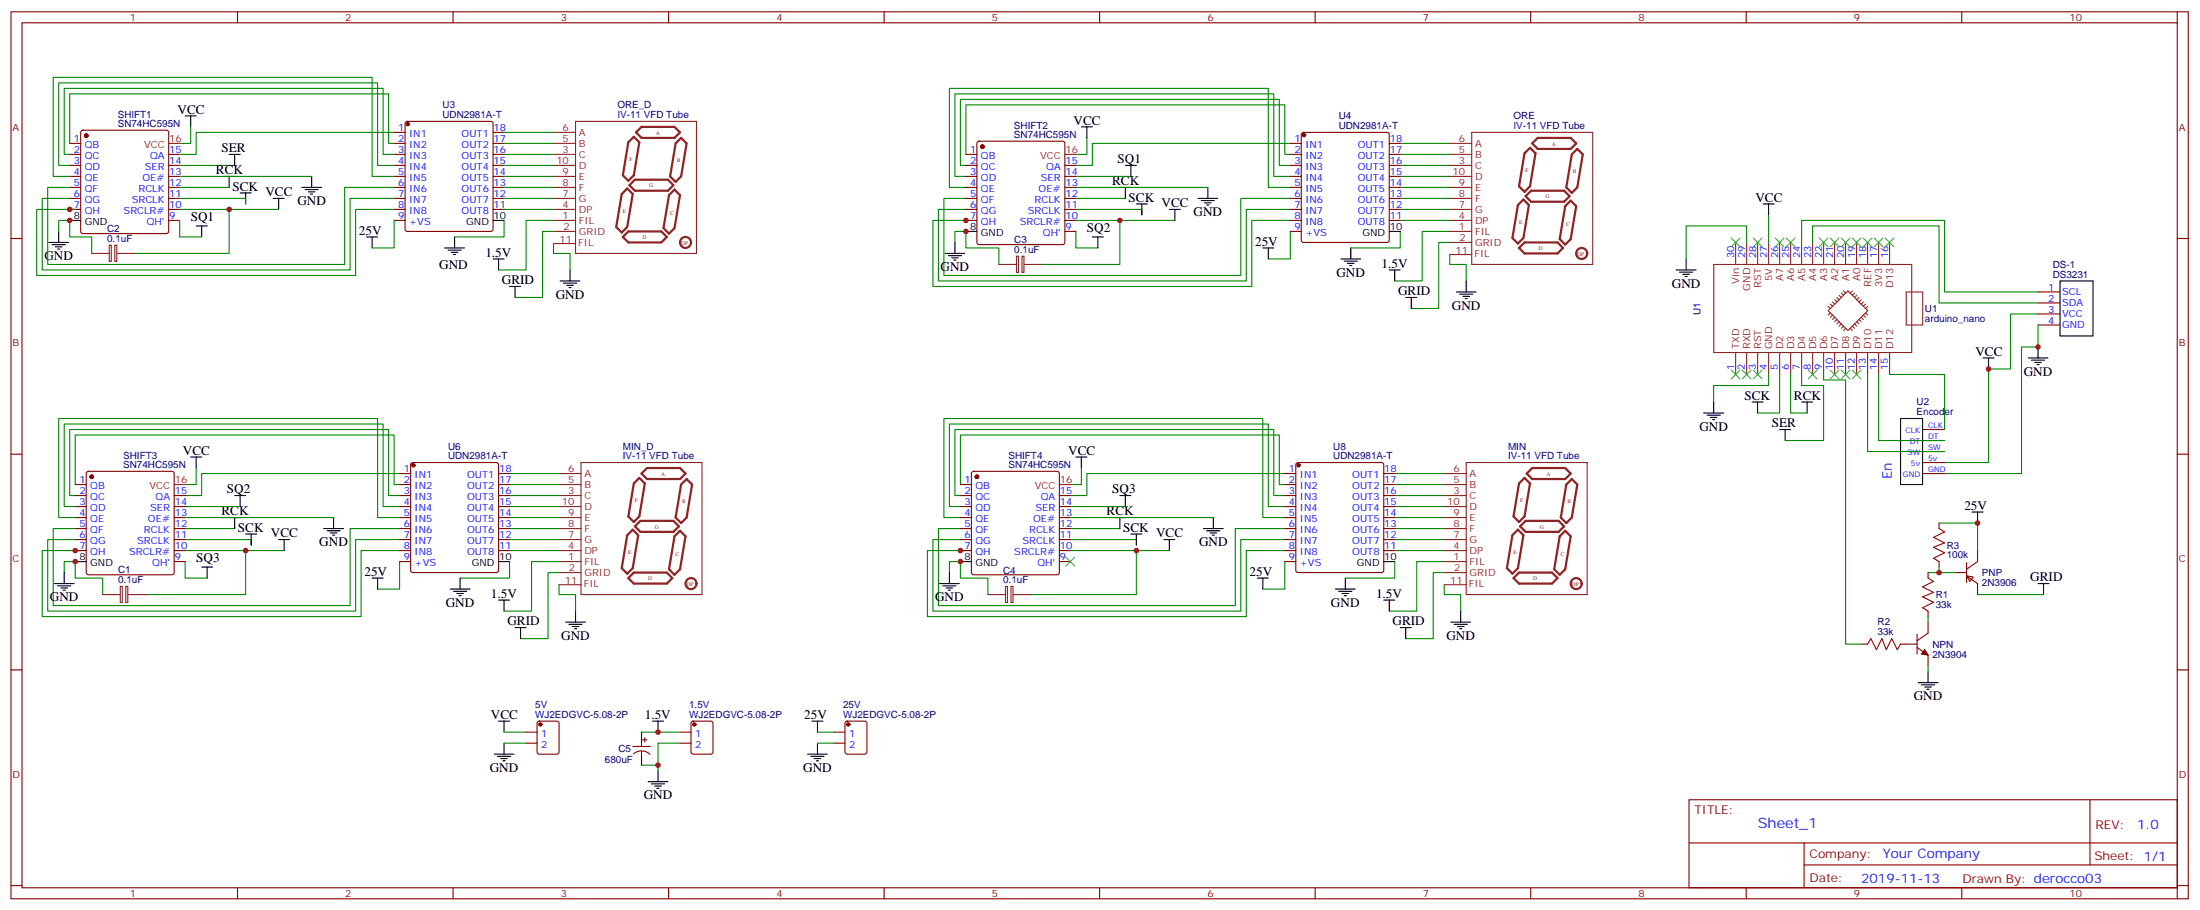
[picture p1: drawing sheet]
<svg xmlns="http://www.w3.org/2000/svg" width="706mm" height="292mm" viewBox="0 0 706 292" stroke-linecap="round" stroke-linejoin="round" font-family="sans-serif">
<g fill="none" stroke="#870000" stroke-width=".35">
<path d="M3.5 3.8h698.5v284.3h-698.5zM7.1 7.3h691.4v277.3h-691.4zM76.2 3.8v3.5M145.3 3.8v3.5M214.5 3.8v3.5M283.6 3.8v3.5M352.8 3.8v3.5M421.9 3.8v3.5M491.1 3.8v3.5M560.2 3.8v3.5M629.4 3.8v3.5M698.5 3.8v3.5"/>
<path d="M130.2 39.1l.5-.2h26.8l.5 .2 .2 .5v33.9l-.2 .5-.5 .2h-26.8l-.5-.2-.2-.5v-33.9zM22.4 46h3.5M22.4 49.5h3.5M22.4 53h3.5M22.4 56.6h3.5M26.1 41.9l.5-.2h26.8l.5 .2 .2 .5v31.8l-.2 .5-.5 .2h-26.8l-.5-.2-.2-.5v-31.8zM54.1 49.5h3.5M54.1 53h3.5M54.1 56.6h3.5M126.4 46h3.6M126.4 49.5h3.6M126.4 53h3.6"/>
<path d="M126.4 56.6h3.6M126.4 42.4h3.6M158.2 46h3.5M158.2 49.5h3.5M158.2 53h3.5M158.2 56.6h3.5M158.2 42.4h3.5M309.9 49.5h3.5M309.9 53h3.5M309.9 56.6h3.5M313.6 45.5l.5-.2h26.8l.5 .2 .2 .5v31.7l-.2 .5-.5 .2h-26.8l-.5-.2-.2-.5v-31.7zM341.6 53h3.6"/>
<path d="M341.6 56.6h3.6M413.9 46h3.6M413.9 49.5h3.6M413.9 53h3.6M413.9 56.6h3.6M417.7 42.6l.5-.2h26.8l.5 .2 .2 .5v33.9l-.2 .5-.5 .2h-26.8l-.5-.2-.2-.5v-33.9zM445.7 46h3.5M445.7 49.5h3.5M445.7 53h3.5M445.7 56.6h3.5M3.5 76.5h3.6M22.4 60.1h3.5"/>
<path d="M22.4 63.6h3.5M22.4 67.1h3.5M54.1 60.1h3.5M54.1 63.6h3.5M54.1 67.1h3.5M54.1 70.7h3.5M126.4 60.1h3.6M126.4 63.6h3.6M126.4 67.1h3.6M126.4 70.7h3.6M158.2 60.1h3.5M158.2 63.6h3.5"/>
<path d="M158.2 67.1h3.5M309.9 60.1h3.5M309.9 63.6h3.5M309.9 67.1h3.5M309.9 70.7h3.5M341.6 60.1h3.6M341.6 63.6h3.6M341.6 67.1h3.6M341.6 70.7h3.6M341.6 74.2h3.6M413.9 60.1h3.6M413.9 63.6h3.6"/>
<path d="M413.9 67.1h3.6M413.9 70.7h3.6M413.9 74.2h3.6M445.7 60.1h3.5M445.7 63.6h3.5M445.7 67.1h3.5M445.7 70.7h3.5M698.5 76.5h3.5M653.8 93.6h7.1M653.8 97.1h7.1M653.8 100.6h7.1M653.8 104.2h7.1"/>
<path d="M616.8 137.7h7.1M3.5 145.6h3.6M24.1 155.3h3.6M24.1 158.9h3.6M27.9 151.3l.5-.2h26.8l.5 .2 .2 .5v31.8l-.3 .4-.4 .3h-26.8l-.5-.3-.2-.4v-31.8zM55.9 158.9h3.5M128.2 151.8h3.5M128.2 155.3h3.5M128.2 158.9h3.5M132 148.5l.4-.2h26.8l.5 .2 .2 .5v33.8l-.2 .5-.5 .3h-26.8l-.5-.3-.2-.5v-33.8zM159.9 151.8h3.6M159.9 155.3h3.6"/>
<path d="M159.9 158.9h3.6M308.1 155.3h3.5M308.1 158.9h3.5M311.9 151.3l.4-.2h26.9l.5 .2 .2 .5v31.8l-.3 .4-.4 .3h-26.9l-.4-.3-.3-.4v-31.8zM339.9 158.9h3.5M412.2 151.8h3.5M412.2 155.3h3.5M412.2 158.9h3.5M415.9 148.5l.5-.2h26.8l.5 .2 .2 .5v33.8l-.2 .5-.5 .3h-26.8l-.5-.3-.2-.5v-33.8zM443.9 151.8h3.6M443.9 155.3h3.6M443.9 158.9h3.6"/>
<path d="M616.8 151.8h7.1M616.8 148.3h7.1M616.8 144.7h7.1M616.8 141.2h7.1M698.5 145.6h3.5M24.1 162.4h3.6M24.1 165.9h3.6M24.1 169.4h3.6M24.1 173h3.6M24.1 176.5h3.6M55.9 162.4h3.5M55.9 165.9h3.5"/>
<path d="M55.9 169.4h3.5M55.9 173h3.5M55.9 176.5h3.5M128.2 162.4h3.5M128.2 165.9h3.5M128.2 169.4h3.5M128.2 173h3.5M128.2 176.5h3.5M159.9 162.4h3.6M159.9 165.9h3.6M159.9 169.4h3.6M159.9 173h3.6"/>
<path d="M159.9 176.5h3.6M308.1 162.4h3.5M308.1 165.9h3.5M308.1 169.4h3.5M308.1 173h3.5M308.1 176.5h3.5M339.9 162.4h3.5M339.9 165.9h3.5M339.9 169.4h3.5M339.9 173h3.5M339.9 176.5h3.5M412.2 162.4h3.5"/>
<path d="M412.2 165.9h3.5M412.2 169.4h3.5M412.2 173h3.5M412.2 176.5h3.5M443.9 162.4h3.6M443.9 165.9h3.6M443.9 169.4h3.6M443.9 173h3.6M443.9 176.5h3.6M622.1 167.7v1.7M634.4 176.5v3.5l-3.5 2.5M55.9 180h3.5"/>
<path d="M128.2 180h3.5M339.9 180h3.5M412.2 180h3.5M618.6 183.6v1.7M618.6 195.9v1.8M618.6 199.4v3.6l-3.6 2.4M622.1 180v1.8M627.4 183.6h3.5M630.9 184.6l2.1 .4-1 1.4zM630.9 184.6l3.5 2.5v3.5M630.9 180.4v6.3M3.5 214.7h3.6"/>
<path d="M597.4 206.5h1.8M609.7 206.5h5.3M615 207.5l3.6 2.5v3.5M615 203.3v6.4M698.5 214.7h3.5M168.8 234.7h3.5M168.8 238.2h3.5M172.5 231.4l.5-.2h5.6l.7 .4 .1 9.5-.5 .6-5.9 .1-.6-.5-.1-9.4zM203 239.3h5.6M205.8 238.2v1.1M206.2 237.2h1.4M206.9 236.5v1.4"/>
<path d="M218.2 234.7h3.5M218.2 238.2h3.5M221.9 231.4l.5-.2h5.6l.7 .4v9.5l-.4 .6-5.9 .1-.7-.5v-9.4zM267.5 234.7h3.6M267.5 238.2h3.6M271.3 231.4l.5-.2h5.6l.7 .4v9.5l-.4 .6-5.9 .1-.7-.5v-9.4zM203.3 241.7a3.8 3.8 0 0 1 5.2 .1M205.8 240.7v1.1M541.9 256.4h156.6v28.2h-156.6zM670.5 256.4v20.9M541.9 270.2h156.5M578.8 277.3h119.6"/>
<path d="M578.8 270.2v14.1M3.5 283.9h3.6M76.2 284.6v3.5M145.3 284.6v3.5M214.5 284.6v3.5M283.6 284.6v3.5M352.8 284.6v3.5M421.9 284.6v3.5M491.1 284.6v3.5M560.2 284.6v3.5M629.4 284.6v3.5M698.5 284.6v3.5"/>
<path d="M698.5 283.9h3.5"/>
</g>
<g fill="none" stroke="#8c2424" stroke-width=".35">
<path d="M184.6 38.9h38.8v42.3h-38.8zM177.6 42.4h7M177.6 46h7M177.6 49.5h7M177.6 53h7M177.6 56.6h7M465.1 46h7.1M465.1 49.5h7.1M465.1 53h7.1M465.1 56.6h7.1M472.2 42.4h38.8v42.4h-38.8zM35.1 78.6h.6v5.2h-.6z"/>
<path d="M36.8 78.6h.7v5.2h-.7zM177.6 60.1h7M177.6 63.6h7M177.6 67.1h7M177.6 70.7h7M177.6 74.2h7M177.6 78.1h7M465.1 60.1h7.1M465.1 63.6h7.1M465.1 67.1h7.1M465.1 70.7h7.1M465.1 74.2h7.1"/>
<path d="M465.1 77.7h7.1M556.8 77.7v7.1M560.4 77.7v7.1M563.9 77.7v7.1M567.4 77.7v7.1M570.9 77.7v7.1M574.5 77.7v7.1M578 77.7v7.1M581.5 77.7v7.1M585 77.7v7.1M588.6 77.7v7.1M592.1 77.7v7.1"/>
<path d="M595.6 77.7v7.1M599.2 77.7v7.1M602.7 77.7v7.1M606.2 77.7v7.1M29.4 81.2h5.7M37.5 81.2h6M320.5 84.8h5.6M326.1 82.1h.6v5.2h-.6zM327.9 82.1h.6v5.2h-.6zM328.6 84.8h6M465.1 81.6h7.1M549.8 84.8h63.5v28.2h-63.5z"/>
<path d="M586.5 98.2l.7 .7M587.2 97.5l.7 .7M587.9 96.8l.7 .7M588.6 96.1l.7 .7M589.3 95.4l.7 .7M590 94.7l.7 .7M590.7 94l.7 .7M591.4 93.3l.7 .7M592.9 93.3l6.3 6.3-6.3 6.4-6.4-6.4zM594.3 93.3l-.7 .7M595 94l-.7 .7M595.7 94.7l-.7 .7"/>
<path d="M596.4 95.4l-.7 .7M597.1 96.1l-.7 .7M597.8 96.8l-.7 .7M598.5 97.5l-.7 .7M599.2 98.2l-.7 .7M611.6 93.6h5.2v10.6h-5.2zM556.8 113v7.1M560.4 113v7.1M563.9 113v7.1M567.4 113v7.1M570.9 113v7.1M574.5 113v7.1"/>
<path d="M578 113v7.1M581.5 113v7.1M585 113v7.1M587.2 100.3l-.7 .7M587.9 101l-.7 .7M588.6 113v7.1M588.6 101.7l-.7 .7M589.3 102.4l-.7 .7M590 103.1l-.7 .7M590.7 103.8l-.7 .7M591.4 104.5l-.7 .7M592.1 113v7.1"/>
<path d="M592.1 105.2l-.7 .8M593.6 105.2l.7 .8M594.3 104.5l.7 .7M595 103.8l.7 .7M595.6 113v7.1M595.7 103.1l.7 .7M596.4 102.4l.7 .7M597.1 101.7l.7 .7M597.8 101l.7 .7M598.5 100.3l.7 .7M599.2 113v7.1M602.7 113v7.1"/>
<path d="M606.2 113v7.1M179.4 151.8h7M179.4 155.3h7M179.4 158.9h7M186.4 148.3h38.8v42.3h-38.8zM463.3 151.8h7.1M463.3 155.3h7.1M463.3 158.9h7.1M470.4 148.3h38.8v42.3h-38.8zM179.4 162.4h7M179.4 165.9h7M179.4 169.4h7"/>
<path d="M179.4 173h7M179.4 176.5h7M463.3 162.4h7.1M463.3 165.9h7.1M463.3 169.4h7.1M463.3 173h7.1M463.3 176.5h7.1M32.9 190.6h5.7M38.6 188h.6v5.1h-.6zM40.4 188h.6v5.1h-.6zM41.1 190.6h6M179.4 180h7"/>
<path d="M179.4 183.6h7M179.4 187.4h7M316.9 190.6h5.7M322.6 188h.6v5.1h-.6zM324.3 188h.7v5.1h-.7zM325 190.6h6M463.3 180h7.1M463.3 183.6h7.1M463.3 187.4h7.1"/>
</g>
<g fill="#870000" stroke="#870000" stroke-width=".35">
<path d="M617.5 208.2l1.1 1.8-2.2-.3z"/>
<circle cx="27.7" cy="43.5" r=".53"/>
<circle cx="130.8" cy="39.8" r=".53"/>
<circle cx="418.4" cy="43.3" r=".53"/>
<circle cx="315.2" cy="47" r=".53"/>
<circle cx="132.6" cy="149.2" r=".53"/>
<circle cx="29.4" cy="152.9" r=".53"/>
<circle cx="416.6" cy="149.2" r=".53"/>
<circle cx="313.4" cy="152.9" r=".53"/>
<circle cx="173.4" cy="232.2" r=".53"/>
<circle cx="222.7" cy="232.2" r=".53"/>
<circle cx="272.1" cy="232.2" r=".53"/>
</g>
<g fill="none" stroke="#000" stroke-width=".35">
<path d="M59.4 37.1h3.5M61.2 37.1v3.6M71.8 56.6h3.5M73.5 49.5h3.5M73.5 56.6v3.5M75.3 49.5v3.5M100 56.6v3.5M346.9 40.7h3.5M348.7 40.7v3.5M361 53h3.6M362.8 53v3.6M15.7 77.7h6.3"/>
<path d="M16.7 78.4h4.3M17.8 79.1h2.1M18.5 79.8h.7M18.8 74.2v3.5M22.4 70.7h3.5M62.9 72.4h3.6M64.7 72.4v3.6M77 61.8h3.6M78.8 61.8v3.6M87.6 63.6h3.6M89.4 63.6v3.5M96.8 60.1h6.4"/>
<path d="M97.9 60.8h4.2M98.9 61.5h2.1M99.6 62.2h.7M117.6 76h3.5M119.4 76v3.5M142.7 79.5h6.3M145.8 76v3.5M158.2 70.7h3.5M306.4 77.7v3.5M309.9 74.2h3.5M350.4 76h3.6M352.2 76v3.5"/>
<path d="M359.3 60.1h3.5M361 60.1v3.5M364.6 65.4h3.5M366.3 65.4v3.5M375.1 67.1h3.6M376.9 67.1v3.6M384.3 63.6h6.4M385.4 64.3h4.2M386.4 65h2.1M387.1 65.7h.7M387.5 60.1v3.5M405.1 79.5h3.6"/>
<path d="M406.9 79.5v3.5M433.4 79.5v3.5M445.7 74.2h3.5M565.6 65.4h3.6M567.4 65.4v3.5M143.7 80.2h4.3M144.8 80.9h2.1M145.5 81.6h.7M158.2 83h3.5M159.9 83v3.5M163.5 91.8h3.5M165.2 91.8v3.6"/>
<path d="M179.7 90.1h6.4M180.8 90.8h4.2M181.8 91.5h2.1M182.5 92.2h.7M182.9 86.5v3.6M303.2 81.2h6.3M304.2 82h4.3M305.3 82.7h2.1M306 83.4h.7M430.2 83h6.3M431.2 83.7h4.3M432.3 84.4h2.1"/>
<path d="M433 85.1h.7M445.7 86.5h3.5M447.5 86.5v3.6M451 95.4h3.5M452.8 95.4v3.5M467.2 93.6h6.4M468.3 94.3h4.2M469.3 95h2.2M470 95.7h.7M470.4 90.1v3.5M537.8 86.5h6.3M538.8 87.2h4.3"/>
<path d="M539.9 87.9h2.1M540.6 88.7h.7M540.9 83v3.5M660.9 90.1h10.6v17.6h-10.6zM636.2 114.8h3.5M638 114.8v3.5M650.7 114.8h6.3M651.7 115.5h4.3M652.8 116.2h2.1M653.5 116.9h.7M653.8 111.2v3.6M546.6 132.4h6.3"/>
<path d="M547.7 133.1h4.2M548.7 133.8h2.1M549.4 134.5h.7M549.8 128.9v3.5M562.1 128.9h3.5M563.9 128.9v3.5M570.9 137.7h3.6M572.7 137.7v3.5M578 128.9h3.5M579.8 128.9v3.5M609.7 134.2h7.1v21.1h-7.1zM61.2 146.5h3.5"/>
<path d="M62.9 146.5v3.5M75.3 158.9h3.5M77 158.9v3.5M345.2 146.5h3.5M346.9 146.5v3.5M359.3 158.9h3.5M361 158.9v3.5M73.5 165.9h3.5M75.3 165.9v3.5M78.8 171.2h3.5M80.6 171.2v3.5M89.4 173h3.5"/>
<path d="M91.2 173v3.5M103.9 169.4h6.3M104.9 170.1h4.2M106 170.9h2.1M106.7 171.6h.7M107 165.9v3.5M357.5 165.9h3.5M359.3 165.9v3.5M362.8 171.2h3.5M364.6 171.2v3.5M373.4 173h3.5M375.1 173v3.5"/>
<path d="M386.1 169.4h6.3M387.1 170.1h4.3M388.2 170.9h2.1M388.9 171.6h.7M389.3 165.9v3.5M632.7 164.1h3.5M634.4 164.1v3.6M17.4 187.1h6.4M18.5 187.8h4.2M19.5 188.5h2.2M20.2 189.2h.8M20.6 183.6v3.5"/>
<path d="M24.1 180h3.6M64.7 181.8h3.5M66.5 181.8v3.5M119.4 185.3h3.5M121.1 185.3v3.5M144.4 188.8h6.4M145.5 189.5h4.2M146.5 190.3h2.2M147.2 191h.8M147.6 185.3v3.5M159.9 192.4h3.6M159.9 180h3.6"/>
<path d="M161.7 192.4v3.5M181.5 199.4h6.3M184.6 195.9v3.5M301.4 187.1h6.4M302.5 187.8h4.2M303.5 188.5h2.1M304.2 189.2h.7M304.6 183.6v3.5M308.1 180h3.5M403.4 185.3h3.5M405.1 185.3v3.5M428.4 188.8h6.4"/>
<path d="M429.5 189.5h4.2M430.5 190.3h2.1M431.2 191h.7M431.6 185.3v3.5M443.9 192.4h3.6M443.9 180h3.6M445.7 192.4v3.5M465.5 199.4h6.3M468.6 195.9v3.5M653.8 187.1h3.6M655.6 187.1v3.5M165.2 201.2h3.6"/>
<path d="M167 201.2v3.5M182.5 200.1h4.3M183.6 200.8h2.1M184.3 201.5h.7M449.2 201.2h3.6M451 201.2v3.5M466.5 200.1h4.2M467.6 200.8h2.1M468.3 201.5h.7M615.4 218.8h6.3M616.4 219.5h4.3M618.6 215.3v3.5"/>
<path d="M159.9 231.2h3.6M161.7 231.2v3.5M161.7 238.2v3.6M205.8 234.7v3.5M209.3 231.2h3.6M211.1 231.2v3.5M260.5 231.2h3.5M262.3 231.2v3.5M262.3 238.2v3.6M617.5 220.2h2.1M618.2 220.9h.7M158.5 241.8h6.4"/>
<path d="M159.6 242.5h4.2M160.7 243.2h2.1M161.4 243.9h.7M205.8 241.8v3.5M207.9 250.6h6.4M209 251.3h4.2M210 252h2.2M210.7 252.7h.8M211.1 247.1v3.5M259.1 241.8h6.3M260.1 242.5h4.3M261.2 243.2h2.1"/>
<path d="M261.9 243.9h.7"/>
</g>
<path d="M54.1 46h3.5M341.6 49.5h3.6M55.9 155.3h3.5M339.9 155.3h3.5" fill="none" stroke="#f00" stroke-width=".35"/>
<g fill="none" stroke="#008700" stroke-width=".35">
<path d="M22.4 46v-15.9h102.3v15.9h1.7M22.4 49.5h-1.8v-21.2h102.3v21.2h3.5M22.4 53h-3.6v-26.4h102.3v26.4h5.3M22.4 56.6h-5.3v-31.8h102.3v31.8h7M57.6 53h17.7M57.6 56.6h42.4M61.2 40.7v5.3h-3.6M126.4 42.4h-63.5v7.1h-5.3M161.7 53h15.9M161.7 42.4h15.9M161.7 46h15.9M161.7 49.5h15.9"/>
<path d="M161.7 56.6h15.9M309.9 56.6h-3.5v-26.5h102.3v26.5h5.2M309.9 53h-1.8v-21.1h102.3v21.1h3.5M309.9 49.5v-15.9h102.3v15.9h1.7M345.2 56.6h17.6M348.7 44.2v5.3h-3.5M413.9 46h-63.5v7h-5.2M449.2 53h15.9M449.2 46h15.9M449.2 49.5h15.9M449.2 56.6h15.9M18.8 74.2v-3.5h3.6v5.3h7v5.2"/>
<path d="M22.4 60.1h-7.1v24.7h95.3v-24.7h15.8M22.4 63.6h-8.9v22.9h98.8v-22.9h14.1M24.1 67.1h-12.3v21.2h102.3v-21.2h12.3M57.6 70.7v5.3h7.1M57.6 63.6h21.2v1.8M57.6 60.1h15.9M57.6 67.1h31.8M73.5 67.1v14.1h-30M126.4 70.7v8.8h-7M161.7 70.7v5.3h-15.9M161.7 60.1h15.9M161.7 67.1h15.9"/>
<path d="M161.7 63.6h15.9M177.6 78.1v3.1h5.3v5.3M177.6 70.7h-8.8v15.8h-8.9M177.6 74.2h-3.5v21.2h-8.9M306.4 77.7v-3.5h3.5v5.3h10.6v5.3M309.9 67.1h-8.8v23h98.7v-23h14.1M309.9 63.6h-7.1v24.7h95.3v-24.7h15.8M309.9 60.1h-5.3v-31.8h102.3v31.8h7M311.6 70.7h-12.3v21.1h102.3v-21.1h12.3M345.2 67.1h21.1v1.8M345.2 74.2v5.3h7M345.2 60.1h42.3"/>
<path d="M345.2 63.6h15.8M345.2 70.7h31.7M359.3 70.7v14.1h-24.7M413.9 74.2v8.8h-7M449.2 74.2v5.3h-15.8M449.2 60.1h15.9M449.2 67.1h15.9M449.2 63.6h15.9M449.2 70.7h15.9M465.1 77.7h-3.5v21.2h-8.8M465.1 74.2h-8.8v15.9h-8.8M560.4 77.7v-5.3h-19.5v10.6"/>
<path d="M567.4 68.9v8.8M578 77.7v-7h45.9v22.9h29.9M581.5 77.7v-5.3h40.6v24.7h31.7M465.1 81.6v3.2h5.3v5.3M653.8 100.6h-8.8v17.7h-7v30h-14.1M653.8 104.2v7h-5.3v40.6h-24.6M567.4 120.1v3.5h-17.6v5.3M570.9 120.1v12.3h-7M574.5 120.1v12.3h5.3M578 120.1v3.5h7v17.6h-12.3M585 120.1v1.7h7.1v84.7h5.3M599.2 120.1v24.6h24.7"/>
<path d="M602.7 120.1v21.1h21.2M606.2 120.1h17.7v17.6M24.1 158.9h-1.7v-21.2h102.3v21.2h3.5M24.1 155.3v-15.8h102.3v15.8h1.8M62.9 150v5.3h-3.5M128.2 151.8h-63.5v7.1h-5.3M163.5 158.9h15.9M163.5 155.3h15.9M163.5 151.8h15.9M308.1 158.9h-1.7v-21.2h102.3v21.2h3.5M308.1 155.3v-15.8h102.3v15.8h1.8M346.9 150v5.3h-3.5"/>
<path d="M412.2 151.8h-63.5v7.1h-5.3M447.5 158.9h15.8M447.5 155.3h15.8M447.5 151.8h15.8M24.1 173h-8.8v22.9h98.8v-22.9h14.1M24.1 169.4h-7v24.7h95.2v-24.7h15.9M24.1 165.9h-5.3v-31.7h102.3v31.7h7.1M24.1 162.4h-3.5v-26.5h102.3v26.5h5.3M25.9 176.5h-12.4v21.2h102.4v-21.2h12.3M59.4 173h21.2v1.7M59.4 176.5h31.8M59.4 169.4h15.9"/>
<path d="M59.4 165.9h47.6M59.4 162.4h17.6M78.8 176.5v14.1h-31.7M163.5 176.5h15.9M163.5 173h15.9M163.5 169.4h15.9M163.5 165.9h15.9M163.5 162.4h15.9M308.1 173h-8.8v22.9h98.8v-22.9h14.1M308.1 169.4h-7v24.7h95.2v-24.7h15.9M308.1 165.9h-5.3v-31.7h102.3v31.7h7.1M308.1 162.4h-3.5v-26.5h102.3v26.5h5.3"/>
<path d="M309.9 176.5h-12.4v21.2h102.3v-21.2h12.4M343.4 173h21.2v1.7M343.4 176.5h31.7M343.4 169.4h15.9M343.4 165.9h45.9M343.4 162.4h17.6M364.6 176.5v14.1h-33.6M447.5 176.5h15.8M447.5 173h15.8M447.5 169.4h15.8M447.5 165.9h15.8M447.5 162.4h15.8"/>
<path d="M622.1 167.7h12.3v8.8M20.6 183.6v-3.6h3.5v5.3h8.8v5.3M59.4 180v5.3h7.1M128.2 180v8.8h-7.1M163.5 180v5.3h-15.9M179.4 183.6h-3.6v21.1h-8.8M179.4 180h-8.9v15.9h-8.8M179.4 187.4v3.2h5.2v5.3M304.6 183.6v-3.6h3.5v5.3h8.8v5.3M412.2 180v8.8h-7.1M447.5 180v5.3h-15.9M463.3 183.6h-3.5v21.1h-8.8"/>
<path d="M463.3 180h-8.8v15.9h-8.8M463.3 187.4v3.2h5.3v5.3M618.6 197.7v1.7M618.6 183.6h8.8M622.1 181.8v1.8M634.4 190.6h21.2M618.6 213.5v1.8M161.7 238.2h7.1M161.7 234.7h7.1M205.8 234.7h12.4M218.2 238.2h-7.1v8.9M262.3 238.2h5.2"/>
<path d="M262.3 234.7h5.2M205.8 245.3h5.3"/>
</g>
<g fill="none" stroke="#8c2424" stroke-width=".71">
<path d="M201.9 59.4l1.8-1.8h10.6l1.7 1.8-1.7 1.7h-10.6zM203.3 43.9l1.8 1.7-1.8 10.6-1.7 1.8-1.8-1.8 1.8-10.6zM204 42.4l1.8-1.7h10.6l1.8 1.7-1.8 1.8h-10.6zM218.5 44.2l1.8 1.8-1.8 10.6-1.8 1.7-1.7-1.7 1.7-10.6zM490.9 47.4l1.7 1.7-1.7 10.6-1.8 1.8-1.8-1.8 1.8-10.6zM493.3 44.2h10.6l1.8 1.8-1.8 1.7h-10.6l-1.7-1.7zM506 47.7l1.8 1.8-1.8 10.6-1.7 1.7-1.8-1.7 1.8-10.6zM199.5 62.2l1.7-1.8 1.8 1.8-1.8 10.6-1.7 1.7-1.8-1.7zM199.8 76l1.8-1.8h10.6l1.7 1.8-1.7 1.7h-10.6zM216.4 60.8l1.8 1.7-1.8 10.6-1.8 1.8-1.7-1.8 1.7-10.6zM488.7 64l1.8 1.7-1.8 10.6-1.7 1.8-1.8-1.8 1.8-10.6zM489.1 77.7h10.6l1.7 1.8-1.7 1.7h-10.6l-1.8-1.7z"/>
<path d="M491.2 61.1h10.6l1.8 1.8-1.8 1.8h-10.6l-1.8-1.8zM503.9 64.3l1.8 1.8-1.8 10.6-1.8 1.7-1.7-1.7 1.7-10.6zM205.1 153.2l1.8 1.8-1.8 10.6-1.8 1.7-1.7-1.7 1.7-10.6zM205.8 151.8l1.8-1.8h10.6l1.7 1.8-1.7 1.8h-10.6zM220.3 153.6l1.7 1.7-1.7 10.6-1.8 1.8-1.8-1.8 1.8-10.6zM489.1 153.2l1.8 1.8-1.8 10.6-1.8 1.7-1.7-1.7 1.7-10.6zM491.6 150h10.5l1.8 1.8-1.8 1.8h-10.5l-1.8-1.8zM504.3 153.6l1.7 1.7-1.7 10.6-1.8 1.8-1.8-1.8 1.8-10.6zM203 169.8l1.8 1.8-1.8 10.5-1.8 1.8-1.7-1.8 1.7-10.5zM203.7 168.7l1.8-1.7h10.5l1.8 1.7-1.8 1.8h-10.5zM218.2 170.1l1.7 1.8-1.7 10.6-1.8 1.8-1.8-1.8 1.8-10.6zM487 169.8l1.7 1.8-1.7 10.5-1.8 1.8-1.8-1.8 1.8-10.5z"/>
<path d="M489.4 167h10.6l1.8 1.7-1.8 1.8h-10.6l-1.7-1.8zM502.1 170.1l1.8 1.8-1.8 10.6-1.7 1.8-1.8-1.8 1.8-10.6zM201.6 185.3l1.7-1.7h10.6l1.8 1.7-1.8 1.8h-10.6zM487.3 183.6h10.6l1.8 1.7-1.8 1.8h-10.6l-1.7-1.8z"/>
<circle cx="219.9" cy="77.7" r="1.76"/>
<circle cx="507.4" cy="81.2" r="1.76"/>
<circle cx="221.7" cy="187.1" r="1.76"/>
<circle cx="505.7" cy="187.1" r="1.76"/>
</g>
<g fill="none" stroke="#3c3" stroke-width=".35">
<path d="M555.4 76.3l2.8 2.8M558.2 76.3l-2.8 2.8M562.5 76.3l2.8 2.8M565.3 76.3l-2.8 2.8M569.5 76.3l2.8 2.8M572.3 76.3l-2.8 2.8M573.1 76.3l2.8 2.8M575.9 76.3l-2.8 2.8M583.6 76.3l2.9 2.8M586.5 76.3l-2.9 2.8M587.2 76.3l2.8 2.8M590 76.3l-2.8 2.8"/>
<path d="M590.7 76.3l2.8 2.8M593.5 76.3l-2.8 2.8M594.2 76.3l2.8 2.8M597 76.3l-2.8 2.8M597.7 76.3l2.9 2.8M600.6 76.3l-2.9 2.8M601.3 76.3l2.8 2.8M604.1 76.3l-2.8 2.8M604.8 76.3l2.8 2.8M607.6 76.3l-2.8 2.8M555.4 118.6l2.8 2.9M558.2 118.6l-2.8 2.9"/>
<path d="M558.9 118.6l2.9 2.9M561.8 118.6l-2.9 2.9M562.5 118.6l2.8 2.9M565.3 118.6l-2.8 2.9M580.1 118.6l2.8 2.9M582.9 118.6l-2.8 2.9M587.2 118.6l2.8 2.9M590 118.6l-2.8 2.9M590.7 118.6l2.8 2.9M593.5 118.6l-2.8 2.9M594.2 118.6l2.8 2.9M597 118.6l-2.8 2.9"/>
<path d="M342 178.6l2.8 2.8M344.8 178.6l-2.8 2.8"/>
</g>
<path d="M622.1 169.4l1.8 1.1-3.6 1.8 3.6 1.7-3.6 1.4 3.6 1.8-3.6 1.8 1.8 1M618.6 185.3l1.7 1.1-3.5 1.7 3.5 1.8-3.5 1.4 3.5 1.8-3.5 1.7 1.8 1.1M599.2 206.5l1-1.8 1.8 3.5 1.7-3.5 1.5 3.5 1.7-3.5 1.8 3.5 1-1.7" fill="none" stroke="#a10000" stroke-width=".35"/>
<g fill="#c00">
<circle cx="364.6" cy="176.5" r=".88"/>
<circle cx="308.1" cy="180" r=".88"/>
<circle cx="359.3" cy="70.7" r=".88"/>
<circle cx="309.9" cy="74.2" r=".88"/>
<circle cx="73.5" cy="67.1" r=".88"/>
<circle cx="22.4" cy="70.7" r=".88"/>
<circle cx="78.8" cy="176.5" r=".88"/>
<circle cx="24.1" cy="180" r=".88"/>
<circle cx="308.1" cy="176.5" r=".88"/>
<circle cx="309.9" cy="70.7" r=".88"/>
<circle cx="22.4" cy="67.1" r=".88"/>
<circle cx="24.1" cy="176.5" r=".88"/>
<circle cx="638" cy="118.3" r=".88"/>
<circle cx="653.8" cy="111.2" r=".88"/>
<circle cx="634.4" cy="167.7" r=".88"/>
<circle cx="622.1" cy="183.6" r=".88"/>
<circle cx="211.1" cy="234.7" r=".88"/>
<circle cx="211.1" cy="245.3" r=".88"/>
</g>
<text font-size="4.6" fill="#00f" x="564" y="265.4">Sheet_1</text>
<g font-size="4.2">
<text x="56.9" y="36.4">VCC</text>
<text x="344.5" y="40">VCC</text>
<text x="71" y="48.8">SER</text>
<text x="358.6" y="52.3">SQ1</text>
<text x="69.3" y="55.8">RCK</text>
<text x="356.8" y="59.4">RCK</text>
<text x="74.6" y="61.1">SCK</text>
<text x="85.2" y="62.9">VCC</text>
<text x="95.4" y="65.7">GND</text>
<text x="362.1" y="64.7">SCK</text>
<text x="563.2" y="64.7">VCC</text>
<text x="61.2" y="70.9">SQ1</text>
<text x="372.7" y="66.4">VCC</text>
<text x="382.9" y="69.3">GND</text>
<text x="115.1" y="75.2">25V</text>
<text x="348.7" y="74.5">SQ2</text>
<text x="14.3" y="83.4">GND</text>
<text x="155.7" y="82.3">1.5V</text>
<text x="402.7" y="78.8">25V</text>
<text x="140.9" y="86.3">GND</text>
<text x="301.8" y="86.9">GND</text>
<text x="428.8" y="88.7">GND</text>
<text x="443.2" y="85.8">1.5V</text>
<text x="161" y="91.1">GRID</text>
<text x="178.3" y="95.7">GND</text>
<text x="448.5" y="94.7">GRID</text>
<text x="536.4" y="92.2">GND</text>
<text x="465.8" y="99.2">GND</text>
<text x="633.7" y="114.1">VCC</text>
<text x="649.3" y="120.4">GND</text>
<text x="559.6" y="128.2">SCK</text>
<text x="575.5" y="128.2">RCK</text>
<text x="568.5" y="137">SER</text>
<text x="545.2" y="138">GND</text>
<text x="58.7" y="145.8">VCC</text>
<text x="342.7" y="145.8">VCC</text>
<text x="72.8" y="158.2">SQ2</text>
<text x="356.8" y="158.2">SQ3</text>
<text x="71" y="165.2">RCK</text>
<text x="355" y="165.2">RCK</text>
<text x="630.2" y="163.4">25V</text>
<text x="76.3" y="170.5">SCK</text>
<text x="86.9" y="172.3">VCC</text>
<text x="360.3" y="170.5">SCK</text>
<text x="370.9" y="172.3">VCC</text>
<text x="102.4" y="175.1">GND</text>
<text x="384.7" y="175.1">GND</text>
<text x="62.9" y="180.3">SQ3</text>
<text x="116.9" y="184.6">25V</text>
<text x="400.9" y="184.6">25V</text>
<text x="157.5" y="191.7">1.5V</text>
<text x="441.5" y="191.7">1.5V</text>
<text x="651.4" y="186.4">GRID</text>
<text x="16" y="192.7">GND</text>
<text x="143" y="194.5">GND</text>
<text x="300" y="192.7">GND</text>
<text x="427" y="194.5">GND</text>
<text x="162.8" y="200.5">GRID</text>
<text x="446.8" y="200.5">GRID</text>
<text x="180.1" y="205.1">GND</text>
<text x="464" y="205.1">GND</text>
<text x="614" y="224.5">GND</text>
<text x="157.5" y="230.5">VCC</text>
<text x="206.9" y="230.5">1.5V</text>
<text x="258" y="230.5">25V</text>
<text x="157.1" y="247.4">GND</text>
<text x="257.7" y="247.4">GND</text>
<text x="206.5" y="256.2">GND</text>
</g>
<g font-size="4.2" fill="#00f">
<text x="606.9" y="153.6" transform="rotate(-90 606.9 153.6)">En</text>
<text x="685.7" y="265.6">1.0</text>
<text x="604" y="275.2">Your Company</text>
<text x="597.1" y="283">2019-11-13</text>
</g>
<g font-size="3.9" fill="#800">
<text x="543.6" y="261">TITLE:</text>
<text x="672.3" y="265.6">REV:</text>
<text x="580.5" y="275.2">Company:</text>
<text x="671.9" y="275.8">Sheet: 1/1</text>
<text x="580.5" y="282.8">Date:</text>
<text x="629.6" y="282.9">Drawn By: derocco03</text>
</g>
<g font-size="3.2" fill="#800">
<text x="41.6" y="6.8">1</text>
<text x="110.8" y="6.8">2</text>
<text x="179.9" y="6.8">3</text>
<text x="249.1" y="6.8">4</text>
<text x="318.2" y="6.8">5</text>
<text x="387.4" y="6.8">6</text>
<text x="456.5" y="6.8">7</text>
<text x="525.6" y="6.8">8</text>
<text x="594.8" y="6.8">9</text>
<text x="663.9" y="6.8">10</text>
<text x="4.1" y="41.9">A</text>
<text x="699" y="41.9">A</text>
<text x="4.1" y="111">B</text>
<text x="699" y="111">B</text>
<text x="4.1" y="180.2">C</text>
<text x="699" y="180.2">C</text>
<text x="4.1" y="249.3">D</text>
<text x="699" y="249.3">D</text>
<text x="41.6" y="287.6">1</text>
<text x="110.8" y="287.6">2</text>
<text x="179.9" y="287.6">3</text>
<text x="249.1" y="287.6">4</text>
<text x="318.2" y="287.6">5</text>
<text x="387.4" y="287.6">6</text>
<text x="456.5" y="287.6">7</text>
<text x="525.6" y="287.6">8</text>
<text x="594.8" y="287.6">9</text>
<text x="663.9" y="287.6">10</text>
</g>
<g font-size="3.2" fill="#000080">
<text x="142" y="34.8">U3</text>
<text x="198.1" y="34.8">ORE_D</text>
<text x="37.8" y="40.7">SN74HC595N</text>
<text x="37.8" y="37.7">SHIFT1</text>
<text x="142" y="37.8">UDN2981A-T</text>
<text x="198.1" y="37.8">IV-11 VFD Tube</text>
<text x="325.3" y="41.2">SHIFT2</text>
<text x="429.5" y="41.4">UDN2981A-T</text>
<text x="429.5" y="38.3">U4</text>
<text x="485.6" y="41.4">IV-11 VFD Tube</text>
<text x="485.6" y="38.3">ORE</text>
<text x="325.3" y="44.2">SN74HC595N</text>
<text x="34.4" y="77.5">0.1uF</text>
<text x="34.4" y="74.4">C2</text>
<text x="325.4" y="78">C3</text>
<text x="325.4" y="81.1">0.1uF</text>
<text x="658.6" y="89">DS3231</text>
<text x="658.6" y="85.9">DS-1</text>
<text x="545.5" y="101" transform="rotate(-90 545.5 101)">U1</text>
<text x="617.5" y="100.2">U1</text>
<text x="617.5" y="103.2">arduino_nano</text>
<text x="614.9" y="129.9">U2</text>
<text x="614.9" y="133.1">Encoder</text>
<text x="39.5" y="147">SHIFT3</text>
<text x="143.7" y="147.2">UDN2981A-T</text>
<text x="143.7" y="144.1">U6</text>
<text x="199.8" y="147.2">IV-11 VFD Tube</text>
<text x="199.8" y="144.1">MIN_D</text>
<text x="323.5" y="147">SHIFT4</text>
<text x="427.7" y="147.2">UDN2981A-T</text>
<text x="427.7" y="144.1">U8</text>
<text x="483.8" y="147.2">IV-11 VFD Tube</text>
<text x="483.8" y="144.1">MIN</text>
<text x="39.5" y="150">SN74HC595N</text>
<text x="323.5" y="150">SN74HC595N</text>
<text x="624.6" y="179">100k</text>
<text x="624.6" y="175.9">R3</text>
<text x="37.9" y="183.7">C1</text>
<text x="321.8" y="183.9">C4</text>
<text x="635.8" y="184.7">PNP</text>
<text x="37.9" y="186.9">0.1uF</text>
<text x="321.8" y="186.9">0.1uF</text>
<text x="621" y="191.7">R1</text>
<text x="635.8" y="187.8">2N3906</text>
<text x="621" y="194.9">33k</text>
<text x="602.4" y="203.7">33k</text>
<text x="602.4" y="200.5">R2</text>
<text x="620" y="207.6">NPN</text>
<text x="620" y="210.8">2N3904</text>
<text x="171.7" y="226.9">5V</text>
<text x="221.1" y="226.9">1.5V</text>
<text x="270.5" y="226.9">25V</text>
<text x="171.7" y="230.1">WJ2EDGVC-5.08-2P</text>
<text x="221.1" y="230.1">WJ2EDGVC-5.08-2P</text>
<text x="270.5" y="230.1">WJ2EDGVC-5.08-2P</text>
<text x="194.1" y="244.7">680uF</text>
<text x="198.4" y="241.1">C5</text>
</g>
<g font-size="3.2" fill="#00f">
<text x="23.7" y="45.6">1</text>
<text x="27.2" y="47.4">QB</text>
<text x="127.8" y="42.1">1</text>
<text x="127.8" y="45.6">2</text>
<text x="131.3" y="43.9">IN1</text>
<text x="131.3" y="47.4">IN2</text>
<text x="148.1" y="47.4">OUT2</text>
<text x="148.1" y="43.9">OUT1</text>
<text x="158.4" y="45.6">17</text>
<text x="158.4" y="42.1">18</text>
<text x="415.3" y="45.6">1</text>
<text x="418.8" y="47.4">IN1</text>
<text x="435.6" y="47.4">OUT1</text>
<text x="445.9" y="45.6">18</text>
<text x="23.7" y="49.1">2</text>
<text x="23.7" y="52.7">3</text>
<text x="27.2" y="50.9">QC</text>
<text x="48.1" y="50.9">QA</text>
<text x="54.3" y="52.7">14</text>
<text x="54.3" y="49.1">15</text>
<text x="127.8" y="49.1">3</text>
<text x="127.8" y="52.7">4</text>
<text x="131.3" y="50.9">IN3</text>
<text x="148.1" y="50.9">OUT3</text>
<text x="158.4" y="52.7">15</text>
<text x="158.4" y="49.1">16</text>
<text x="311.2" y="49.1">1</text>
<text x="311.2" y="52.7">2</text>
<text x="314.7" y="50.9">QB</text>
<text x="341.8" y="52.7">15</text>
<text x="415.3" y="49.1">2</text>
<text x="415.3" y="52.7">3</text>
<text x="418.8" y="50.9">IN2</text>
<text x="435.6" y="50.9">OUT2</text>
<text x="445.9" y="52.7">16</text>
<text x="445.9" y="49.1">17</text>
<text x="23.7" y="56.2">4</text>
<text x="23.7" y="59.7">5</text>
<text x="27.2" y="54.4">QD</text>
<text x="27.2" y="58">QE</text>
<text x="45.7" y="58">OE#</text>
<text x="46.4" y="54.4">SER</text>
<text x="54.3" y="59.7">12</text>
<text x="54.3" y="56.2">13</text>
<text x="127.8" y="56.2">5</text>
<text x="127.8" y="59.7">6</text>
<text x="131.3" y="54.4">IN4</text>
<text x="131.3" y="58">IN5</text>
<text x="148.1" y="58">OUT5</text>
<text x="148.1" y="54.4">OUT4</text>
<text x="158.4" y="59.7">13</text>
<text x="158.4" y="56.2">14</text>
<text x="311.2" y="56.2">3</text>
<text x="311.2" y="59.7">4</text>
<text x="314.7" y="54.4">QC</text>
<text x="314.7" y="58">QD</text>
<text x="333.9" y="58">SER</text>
<text x="335.7" y="54.4">QA</text>
<text x="341.8" y="59.7">13</text>
<text x="341.8" y="56.2">14</text>
<text x="415.3" y="56.2">4</text>
<text x="415.3" y="59.7">5</text>
<text x="418.8" y="54.4">IN3</text>
<text x="418.8" y="58">IN4</text>
<text x="435.6" y="58">OUT4</text>
<text x="435.6" y="54.4">OUT3</text>
<text x="445.9" y="59.7">14</text>
<text x="445.9" y="56.2">15</text>
<text x="23.7" y="63.3">6</text>
<text x="27.2" y="61.5">QF</text>
<text x="27.2" y="65">QG</text>
<text x="42.3" y="65">SRCLK</text>
<text x="44.4" y="61.5">RCLK</text>
<text x="54.3" y="63.3">11</text>
<text x="127.8" y="63.3">7</text>
<text x="131.3" y="61.5">IN6</text>
<text x="131.3" y="65">IN7</text>
<text x="148.1" y="65">OUT7</text>
<text x="148.1" y="61.5">OUT6</text>
<text x="158.4" y="63.3">12</text>
<text x="311.2" y="63.3">5</text>
<text x="314.7" y="61.5">QE</text>
<text x="314.7" y="65">QF</text>
<text x="331.9" y="65">RCLK</text>
<text x="333.2" y="61.5">OE#</text>
<text x="341.8" y="63.3">12</text>
<text x="415.3" y="63.3">6</text>
<text x="418.8" y="61.5">IN5</text>
<text x="418.8" y="65">IN6</text>
<text x="435.6" y="65">OUT6</text>
<text x="435.6" y="61.5">OUT5</text>
<text x="445.9" y="63.3">13</text>
<text x="23.7" y="66.8">7</text>
<text x="27.2" y="68.5">QH</text>
<text x="39.7" y="68.5">SRCLR#</text>
<text x="54.3" y="70.3">9</text>
<text x="54.3" y="66.8">10</text>
<text x="127.8" y="66.8">8</text>
<text x="127.8" y="70.3">9</text>
<text x="131.3" y="68.5">IN8</text>
<text x="148.1" y="68.5">OUT8</text>
<text x="158.4" y="66.8">11</text>
<text x="311.2" y="66.8">6</text>
<text x="311.2" y="70.3">7</text>
<text x="314.7" y="68.5">QG</text>
<text x="329.8" y="68.5">SRCLK</text>
<text x="341.8" y="70.3">10</text>
<text x="341.8" y="66.8">11</text>
<text x="415.3" y="66.8">7</text>
<text x="415.3" y="70.3">8</text>
<text x="418.8" y="68.5">IN7</text>
<text x="435.6" y="68.5">OUT7</text>
<text x="445.9" y="70.3">11</text>
<text x="445.9" y="66.8">12</text>
<text x="47.1" y="72.1">QH'</text>
<text x="131.3" y="72.1">+VS</text>
<text x="314.7" y="72.1">QH</text>
<text x="327.2" y="72.1">SRCLR#</text>
<text x="334.6" y="75.6">QH'</text>
<text x="341.8" y="73.8">9</text>
<text x="415.3" y="73.8">9</text>
<text x="418.8" y="72.1">IN8</text>
<text x="418.8" y="75.6">+VS</text>
<text x="435.6" y="72.1">OUT8</text>
<text x="556.3" y="82.7" transform="rotate(-90 556.3 82.7)">30</text>
<text x="559.9" y="82.7" transform="rotate(-90 559.9 82.7)">29</text>
<text x="563.4" y="82.7" transform="rotate(-90 563.4 82.7)">28</text>
<text x="566.9" y="82.7" transform="rotate(-90 566.9 82.7)">27</text>
<text x="570.4" y="82.7" transform="rotate(-90 570.4 82.7)">26</text>
<text x="574" y="82.7" transform="rotate(-90 574 82.7)">25</text>
<text x="577.5" y="82.7" transform="rotate(-90 577.5 82.7)">24</text>
<text x="581" y="82.7" transform="rotate(-90 581 82.7)">23</text>
<text x="584.5" y="82.7" transform="rotate(-90 584.5 82.7)">22</text>
<text x="588.1" y="82.7" transform="rotate(-90 588.1 82.7)">21</text>
<text x="591.6" y="82.7" transform="rotate(-90 591.6 82.7)">20</text>
<text x="595.1" y="82.7" transform="rotate(-90 595.1 82.7)">19</text>
<text x="598.7" y="82.7" transform="rotate(-90 598.7 82.7)">18</text>
<text x="602.2" y="82.7" transform="rotate(-90 602.2 82.7)">17</text>
<text x="605.7" y="82.7" transform="rotate(-90 605.7 82.7)">16</text>
<text x="657.1" y="93.2">1</text>
<text x="661.6" y="94.7">SCL</text>
<text x="657.1" y="96.8">2</text>
<text x="657.1" y="100.3">3</text>
<text x="661.6" y="98.2">SDA</text>
<text x="661.6" y="101.7">VCC</text>
<text x="657.1" y="103.8">4</text>
<text x="661.6" y="105.2">GND</text>
<text x="556.3" y="118.7" transform="rotate(-90 556.3 118.7)">1</text>
<text x="559.8" y="118.7" transform="rotate(-90 559.8 118.7)">2</text>
<text x="563.3" y="118.7" transform="rotate(-90 563.3 118.7)">3</text>
<text x="566.9" y="118.7" transform="rotate(-90 566.9 118.7)">4</text>
<text x="570.4" y="118.7" transform="rotate(-90 570.4 118.7)">5</text>
<text x="573.9" y="118.7" transform="rotate(-90 573.9 118.7)">6</text>
<text x="577.5" y="118.7" transform="rotate(-90 577.5 118.7)">7</text>
<text x="581" y="118.7" transform="rotate(-90 581 118.7)">8</text>
<text x="584.5" y="118.7" transform="rotate(-90 584.5 118.7)">9</text>
<text x="588" y="118.7" transform="rotate(-90 588 118.7)">10</text>
<text x="591.6" y="118.7" transform="rotate(-90 591.6 118.7)">11</text>
<text x="595.1" y="118.7" transform="rotate(-90 595.1 118.7)">12</text>
<text x="598.6" y="118.7" transform="rotate(-90 598.6 118.7)">13</text>
<text x="602.1" y="118.7" transform="rotate(-90 602.1 118.7)">14</text>
<text x="605.7" y="118.7" transform="rotate(-90 605.7 118.7)">15</text>
<text x="25.5" y="155">1</text>
<text x="129.5" y="151.4">1</text>
<text x="129.5" y="155">2</text>
<text x="133" y="153.2">IN1</text>
<text x="149.9" y="153.2">OUT1</text>
<text x="160.1" y="155">17</text>
<text x="160.1" y="151.4">18</text>
<text x="309.4" y="155">1</text>
<text x="413.5" y="151.4">1</text>
<text x="413.5" y="155">2</text>
<text x="417" y="153.2">IN1</text>
<text x="433.8" y="153.2">OUT1</text>
<text x="444.1" y="155">17</text>
<text x="444.1" y="151.4">18</text>
<text x="25.5" y="158.5">2</text>
<text x="29" y="156.7">QB</text>
<text x="29" y="160.3">QC</text>
<text x="49.9" y="160.3">QA</text>
<text x="56.1" y="158.5">15</text>
<text x="129.5" y="158.5">3</text>
<text x="133" y="156.7">IN2</text>
<text x="133" y="160.3">IN3</text>
<text x="149.9" y="160.3">OUT3</text>
<text x="149.9" y="156.7">OUT2</text>
<text x="160.1" y="158.5">16</text>
<text x="309.4" y="158.5">2</text>
<text x="312.9" y="156.7">QB</text>
<text x="312.9" y="160.3">QC</text>
<text x="333.9" y="160.3">QA</text>
<text x="340" y="158.5">15</text>
<text x="413.5" y="158.5">3</text>
<text x="417" y="156.7">IN2</text>
<text x="417" y="160.3">IN3</text>
<text x="433.8" y="160.3">OUT3</text>
<text x="433.8" y="156.7">OUT2</text>
<text x="444.1" y="158.5">16</text>
<text x="25.5" y="162">3</text>
<text x="25.5" y="165.6">4</text>
<text x="29" y="163.8">QD</text>
<text x="29" y="167.3">QE</text>
<text x="47.5" y="167.3">OE#</text>
<text x="48.2" y="163.8">SER</text>
<text x="56.1" y="165.6">13</text>
<text x="56.1" y="162">14</text>
<text x="129.5" y="162">4</text>
<text x="129.5" y="165.6">5</text>
<text x="133" y="163.8">IN4</text>
<text x="133" y="167.3">IN5</text>
<text x="149.9" y="167.3">OUT5</text>
<text x="149.9" y="163.8">OUT4</text>
<text x="160.1" y="165.6">14</text>
<text x="160.1" y="162">15</text>
<text x="309.4" y="162">3</text>
<text x="309.4" y="165.6">4</text>
<text x="312.9" y="163.8">QD</text>
<text x="312.9" y="167.3">QE</text>
<text x="331.5" y="167.3">OE#</text>
<text x="332.2" y="163.8">SER</text>
<text x="340" y="165.6">13</text>
<text x="340" y="162">14</text>
<text x="413.5" y="162">4</text>
<text x="413.5" y="165.6">5</text>
<text x="417" y="163.8">IN4</text>
<text x="417" y="167.3">IN5</text>
<text x="433.8" y="167.3">OUT5</text>
<text x="433.8" y="163.8">OUT4</text>
<text x="444.1" y="165.6">14</text>
<text x="444.1" y="162">15</text>
<text x="25.5" y="169.1">5</text>
<text x="25.5" y="172.6">6</text>
<text x="29" y="170.9">QF</text>
<text x="46.2" y="170.9">RCLK</text>
<text x="56.1" y="172.6">11</text>
<text x="56.1" y="169.1">12</text>
<text x="129.5" y="169.1">6</text>
<text x="129.5" y="172.6">7</text>
<text x="133" y="170.9">IN6</text>
<text x="149.9" y="170.9">OUT6</text>
<text x="160.1" y="172.6">12</text>
<text x="160.1" y="169.1">13</text>
<text x="309.4" y="169.1">5</text>
<text x="309.4" y="172.6">6</text>
<text x="312.9" y="170.9">QF</text>
<text x="330.2" y="170.9">RCLK</text>
<text x="340" y="172.6">11</text>
<text x="340" y="169.1">12</text>
<text x="413.5" y="169.1">6</text>
<text x="413.5" y="172.6">7</text>
<text x="417" y="170.9">IN6</text>
<text x="433.8" y="170.9">OUT6</text>
<text x="444.1" y="172.6">12</text>
<text x="444.1" y="169.1">13</text>
<text x="25.5" y="176.1">7</text>
<text x="29" y="174.4">QG</text>
<text x="29" y="177.9">QH</text>
<text x="41.4" y="177.9">SRCLR#</text>
<text x="44" y="174.4">SRCLK</text>
<text x="56.1" y="179.7">9</text>
<text x="56.1" y="176.1">10</text>
<text x="129.5" y="176.1">8</text>
<text x="129.5" y="179.7">9</text>
<text x="133" y="174.4">IN7</text>
<text x="133" y="177.9">IN8</text>
<text x="149.9" y="177.9">OUT8</text>
<text x="149.9" y="174.4">OUT7</text>
<text x="160.1" y="176.1">11</text>
<text x="309.4" y="176.1">7</text>
<text x="312.9" y="174.4">QG</text>
<text x="312.9" y="177.9">QH</text>
<text x="325.4" y="177.9">SRCLR#</text>
<text x="328" y="174.4">SRCLK</text>
<text x="340" y="179.7">9</text>
<text x="340" y="176.1">10</text>
<text x="413.5" y="176.1">8</text>
<text x="413.5" y="179.7">9</text>
<text x="417" y="174.4">IN7</text>
<text x="417" y="177.9">IN8</text>
<text x="433.8" y="177.9">OUT8</text>
<text x="433.8" y="174.4">OUT7</text>
<text x="444.1" y="176.1">11</text>
<text x="48.8" y="181.4">QH'</text>
<text x="133" y="181.4">+VS</text>
<text x="332.8" y="181.4">QH'</text>
<text x="417" y="181.4">+VS</text>
<text x="173.6" y="236.1">1</text>
<text x="173.6" y="239.6">2</text>
<text x="223" y="236.1">1</text>
<text x="223" y="239.6">2</text>
<text x="272.4" y="236.1">1</text>
<text x="272.4" y="239.6">2</text>
</g>
<g font-size="3.2" fill="#f00">
<text x="46.2" y="47.4">VCC</text>
<text x="54.3" y="45.6">16</text>
<text x="333.7" y="50.9">VCC</text>
<text x="341.8" y="49.1">16</text>
<text x="56.1" y="155">16</text>
<text x="340" y="155">16</text>
<text x="48" y="156.7">VCC</text>
<text x="332" y="156.7">VCC</text>
</g>
<g font-size="3.2" fill="#8d2323">
<text x="180.5" y="42.1">6</text>
<text x="180.5" y="45.6">5</text>
<text x="185.7" y="43.5">A</text>
<text x="185.7" y="47">B</text>
<text x="468" y="45.6">6</text>
<text x="473.2" y="47">A</text>
<text x="178.5" y="52.7">10</text>
<text x="180.5" y="49.1">3</text>
<text x="185.7" y="50.6">C</text>
<text x="468" y="49.1">5</text>
<text x="468" y="52.7">3</text>
<text x="473.2" y="50.6">B</text>
<text x="180.5" y="56.2">9</text>
<text x="180.5" y="59.7">8</text>
<text x="185.7" y="54.1">D</text>
<text x="185.7" y="57.6">E</text>
<text x="466" y="56.2">10</text>
<text x="468" y="59.7">9</text>
<text x="473.2" y="54.1">C</text>
<text x="473.2" y="57.6">D</text>
<text x="180.5" y="63.3">7</text>
<text x="185.7" y="61.1">F</text>
<text x="185.7" y="64.7">G</text>
<text x="468" y="63.3">8</text>
<text x="473.2" y="61.1">E</text>
<text x="473.2" y="64.7">F</text>
<text x="180.5" y="66.8">4</text>
<text x="180.5" y="70.3">1</text>
<text x="185.7" y="68.2">DP</text>
<text x="185.7" y="71.7">FIL</text>
<text x="468" y="66.8">7</text>
<text x="468" y="70.3">4</text>
<text x="473.2" y="68.2">G</text>
<text x="473.2" y="71.7">DP</text>
<text x="179.5" y="77.8">11</text>
<text x="180.8" y="73.8">2</text>
<text x="185.7" y="75.2">GRID</text>
<text x="468" y="73.8">1</text>
<text x="468.3" y="77.4">2</text>
<text x="473.2" y="75.2">FIL</text>
<text x="185.5" y="78.8">FIL</text>
<text x="467" y="81.3">11</text>
<text x="473" y="82.3">FIL</text>
<text x="473.2" y="78.8">GRID</text>
<text x="557.9" y="90.9" transform="rotate(-90 557.9 90.9)">Vin</text>
<text x="561.5" y="93.1" transform="rotate(-90 561.5 93.1)">GND</text>
<text x="565" y="92.2" transform="rotate(-90 565 92.2)">RST</text>
<text x="568.5" y="90" transform="rotate(-90 568.5 90)">5V</text>
<text x="572" y="90" transform="rotate(-90 572 90)">A7</text>
<text x="575.6" y="90" transform="rotate(-90 575.6 90)">A6</text>
<text x="579.1" y="90" transform="rotate(-90 579.1 90)">A5</text>
<text x="582.6" y="90" transform="rotate(-90 582.6 90)">A4</text>
<text x="586.2" y="90" transform="rotate(-90 586.2 90)">A3</text>
<text x="589.7" y="90" transform="rotate(-90 589.7 90)">A2</text>
<text x="593.2" y="90" transform="rotate(-90 593.2 90)">A1</text>
<text x="596.7" y="90" transform="rotate(-90 596.7 90)">A0</text>
<text x="600.3" y="91.9" transform="rotate(-90 600.3 91.9)">REF</text>
<text x="603.8" y="92" transform="rotate(-90 603.8 92)">3V3</text>
<text x="607.3" y="92.3" transform="rotate(-90 607.3 92.3)">D13</text>
<text x="557.9" y="112" transform="rotate(-90 557.9 112)">TXD</text>
<text x="561.5" y="112" transform="rotate(-90 561.5 112)">RXD</text>
<text x="565" y="112" transform="rotate(-90 565 112)">RST</text>
<text x="568.5" y="112" transform="rotate(-90 568.5 112)">GND</text>
<text x="572" y="112" transform="rotate(-90 572 112)">D2</text>
<text x="575.6" y="112" transform="rotate(-90 575.6 112)">D3</text>
<text x="579.1" y="112" transform="rotate(-90 579.1 112)">D4</text>
<text x="582.6" y="112" transform="rotate(-90 582.6 112)">D5</text>
<text x="586.2" y="112" transform="rotate(-90 586.2 112)">D6</text>
<text x="589.7" y="112" transform="rotate(-90 589.7 112)">D7</text>
<text x="593.2" y="112" transform="rotate(-90 593.2 112)">D8</text>
<text x="596.7" y="112" transform="rotate(-90 596.7 112)">D9</text>
<text x="600.3" y="112" transform="rotate(-90 600.3 112)">D10</text>
<text x="603.8" y="112" transform="rotate(-90 603.8 112)">D11</text>
<text x="607.3" y="112" transform="rotate(-90 607.3 112)">D12</text>
<text x="182.3" y="151.4">6</text>
<text x="182.3" y="155">5</text>
<text x="187.5" y="152.9">A</text>
<text x="466.3" y="151.4">6</text>
<text x="466.3" y="155">5</text>
<text x="471.5" y="152.9">A</text>
<text x="182.3" y="158.5">3</text>
<text x="187.5" y="156.4">B</text>
<text x="187.5" y="159.9">C</text>
<text x="466.3" y="158.5">3</text>
<text x="471.5" y="156.4">B</text>
<text x="471.5" y="159.9">C</text>
<text x="180.3" y="162">10</text>
<text x="182.3" y="165.6">9</text>
<text x="187.5" y="163.4">D</text>
<text x="187.5" y="167">E</text>
<text x="464.2" y="162">10</text>
<text x="466.3" y="165.6">9</text>
<text x="471.5" y="163.4">D</text>
<text x="471.5" y="167">E</text>
<text x="182.3" y="169.1">8</text>
<text x="182.3" y="172.6">7</text>
<text x="187.5" y="170.5">F</text>
<text x="466.3" y="169.1">8</text>
<text x="466.3" y="172.6">7</text>
<text x="471.5" y="170.5">F</text>
<text x="182.3" y="176.1">4</text>
<text x="182.3" y="179.7">1</text>
<text x="187.5" y="174">G</text>
<text x="187.5" y="177.6">DP</text>
<text x="466.3" y="176.1">4</text>
<text x="466.3" y="179.7">1</text>
<text x="471.5" y="174">G</text>
<text x="471.5" y="177.6">DP</text>
<text x="182.5" y="183.2">2</text>
<text x="187.5" y="181.1">FIL</text>
<text x="187.5" y="184.6">GRID</text>
<text x="466.5" y="183.2">2</text>
<text x="471.5" y="181.1">FIL</text>
<text x="471.5" y="184.6">GRID</text>
<text x="181.3" y="187.2">11</text>
<text x="187.3" y="188.2">FIL</text>
<text x="465.2" y="187.2">11</text>
<text x="471.3" y="188.2">FIL</text>
</g>
<g font-size="3.2">
<text x="23.7" y="70.3">8</text>
<text x="158.4" y="70.3">10</text>
<text x="27.2" y="72.1">GND</text>
<text x="149.6" y="72.1">GND</text>
<text x="311.2" y="73.8">8</text>
<text x="314.7" y="75.6">GND</text>
<text x="437.1" y="75.6">GND</text>
<text x="445.9" y="73.8">10</text>
<text x="25.5" y="179.7">8</text>
<text x="160.1" y="179.7">10</text>
<text x="309.4" y="179.7">8</text>
<text x="444.1" y="179.7">10</text>
<text x="29" y="181.4">GND</text>
<text x="151.4" y="181.4">GND</text>
<text x="312.9" y="181.4">GND</text>
<text x="435.3" y="181.4">GND</text>
</g>
<g font-size="2.5" fill="#00f">
<text x="618.6" y="137.3">CLK</text>
<text x="611.3" y="138.7">CLK</text>
<text x="612.7" y="142.3">DT</text>
<text x="618.6" y="140.9">DT</text>
<text x="612" y="145.8">SW</text>
<text x="613.1" y="149.3">5v</text>
<text x="618.6" y="147.9">5v</text>
<text x="618.6" y="144.4">SW</text>
<text x="610.4" y="152.9">GND</text>
<text x="618.6" y="151.4">GND</text>
</g>
<g font-size="1.8" fill="#8d2323">
<text x="210.4" y="43.1">A</text>
<text x="497.9" y="46.7">A</text>
<text x="201.9" y="51.6">F</text>
<text x="217.1" y="52">B</text>
<text x="489.4" y="55.1">F</text>
<text x="504.6" y="55.5">B</text>
<text x="208.3" y="60.1">G</text>
<text x="495.8" y="63.6">G</text>
<text x="199.8" y="68.2">E</text>
<text x="215" y="68.9">C</text>
<text x="487.3" y="71.7">E</text>
<text x="206.2" y="76.7">D</text>
<text x="502.5" y="72.4">C</text>
<text x="218.5" y="78.4">DP</text>
<text x="493.7" y="80.2">D</text>
<text x="506" y="82">DP</text>
<text x="212.2" y="152.5">A</text>
<text x="496.1" y="152.5">A</text>
<text x="203.7" y="161">F</text>
<text x="218.9" y="161.3">B</text>
<text x="487.7" y="161">F</text>
<text x="502.8" y="161.3">B</text>
<text x="210" y="169.4">G</text>
<text x="494" y="169.4">G</text>
<text x="201.6" y="177.6">E</text>
<text x="216.7" y="178.3">C</text>
<text x="485.6" y="177.6">E</text>
<text x="500.7" y="178.3">C</text>
<text x="207.9" y="186">D</text>
<text x="220.3" y="187.8">DP</text>
<text x="491.9" y="186">D</text>
<text x="504.3" y="187.8">DP</text>
</g>
</svg>
